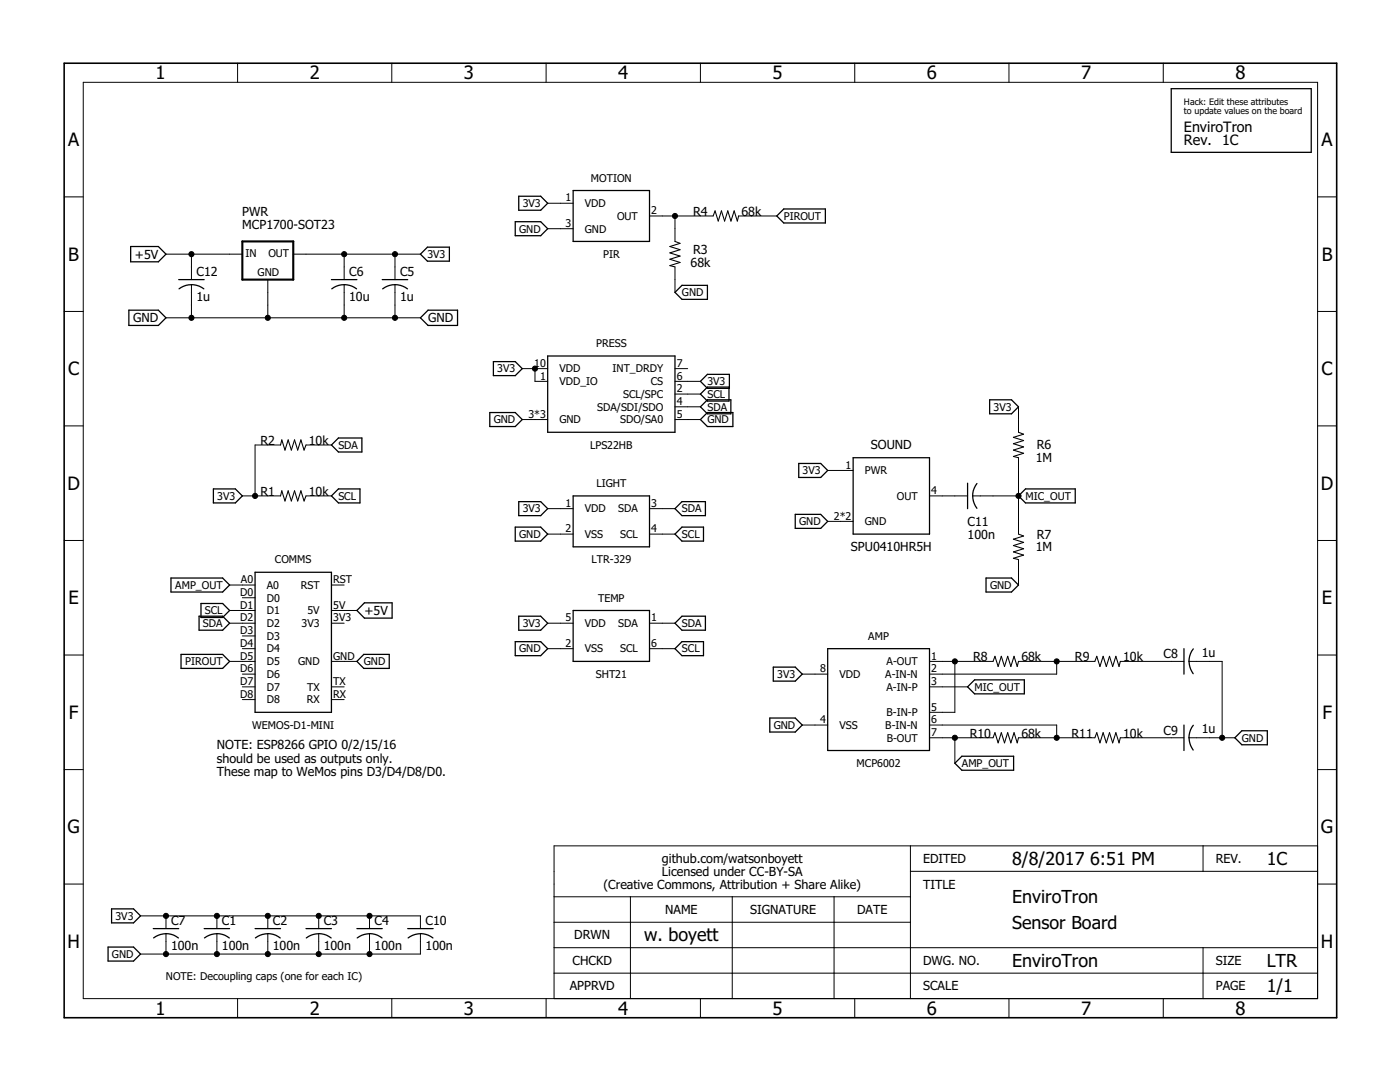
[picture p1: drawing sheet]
<svg xmlns="http://www.w3.org/2000/svg" width="279mm" height="216mm" viewBox="0 0 279 216" stroke-linecap="round" stroke-linejoin="round" font-family="sans-serif">
<g fill="none" stroke="#000" stroke-width=".25">
<path d="M233.7 17.7h28v12.7h-28zM103.5 39.2h4.4l1.4 1.4-1.4 1.4h-4.4zM114.4 38h15.2v10.2h-15.2zM26.1 49.2h5.5l1.5 1.5-1.5 1.5h-5.5zM35.7 55.8h5M38.2 56.8l1.6 .3 .9 .5M38.2 56.8l-1.1 .1-1.4 .7M66.1 55.8h5.1M68.7 56.8l1.6 .3 .9 .5M68.7 56.8l-1.1 .1-1.4 .7M76.3 55.8h5.1M78.8 56.8l1.6 .3 .9 .5"/>
<path d="M78.8 56.8l-1.5 .3-.9 .5M83.9 50.7l1.4-1.4h4.4v2.8h-4.4zM102.8 44.2h5.1l1.4 1.4-1.4 1.4h-5.1zM134.7 58.3l1.4-1.4h5.1v2.8h-5.1zM155 43.1l1.4-1.4h8.3v2.8h-8.3zM25.7 61.9h5.9l1.5 1.5-1.5 1.5h-5.9zM83.9 63.4l1.5-1.5h5.9v3h-5.9zM98.5 72.2h4.3l1.4 1.4-1.4 1.4h-4.3zM109.3 71h25.4v15.3h-25.4zM139.8 78.6l1.4-1.4h4.3v2.8h-4.3zM139.8 76.1l1.4-1.4h4.4v2.8h-4.4zM197.5 79.8h4.4l1.4 1.4-1.4 1.4h-4.4z"/>
<path d="M42.6 97.6h4.4l1.4 1.4-1.4 1.4h-4.4zM66.1 88.8l1.4-1.4h4.7v2.8h-4.7zM66.1 99l1.4-1.4h4.3v2.8h-4.3zM97.7 82.3h5.1l1.4 1.4-1.4 1.4h-5.1zM114.4 99h15.2v10.1h-15.2zM139.8 81.2l1.4-1.4h4.7v2.8h-4.7zM139.8 83.7l1.4-1.4h5.1v2.8h-5.1zM159.4 92.5h4.4l1.4 1.4-1.4 1.4h-4.4zM170.3 91.3h15.2v15.3h-15.2zM193.1 96.4v5.1M195 96.5a4 4 0 0 0 0 4.9M204.7 97.6h9.9v2.8h-9.9l-1.4-1.4z"/>
<path d="M34.1 115.3h10.3l1.4 1.4-1.4 1.4h-10.3zM50.9 114.2h15.2v27.9h-15.2zM102.8 105.2h5.1l1.4 1.4-1.4 1.4h-5.1zM103.5 100.1h4.4l1.4 1.4-1.4 1.4h-4.4zM134.7 101.5l1.4-1.4h4.7v2.8h-4.7zM134.7 106.6l1.4-1.4h4.3v2.8h-4.3zM158.7 102.6h5.1l1.4 1.4-1.4 1.4h-5.1zM196.8 115.3h5.1l1.4 1.4-1.4 1.4h-5.1zM36.1 130.6h8.3l1.4 1.4-1.4 1.4h-8.3zM39.7 123h4.7l1.4 1.4-1.4 1.4h-4.7zM40.1 120.4h4.3l1.4 1.4-1.4 1.4h-4.3zM72.6 130.6h5.1v2.8h-5.1l-1.4-1.4z"/>
<path d="M72.7 120.3h5.6v3h-5.6l-1.5-1.5zM102.8 128h5.1l1.4 1.4-1.4 1.4h-5.1zM103.5 123h4.4l1.4 1.4-1.4 1.4h-4.4zM114.4 121.8h15.2v10.2h-15.2zM134.7 124.4l1.4-1.4h4.7v2.8h-4.7zM134.7 129.4l1.4-1.4h4.3v2.8h-4.3zM154.3 133.1h4.4l1.4 1.4-1.4 1.4h-4.4zM165.2 129.4h20.3v20.4h-20.3zM193.1 137.1l1.4-1.4h9.9v2.8h-9.9zM236.3 129.4v5.1M238.1 129.5a4 4 0 0 0 0 4.9M153.6 143.3h5.1l1.4 1.4-1.4 1.4h-5.1z"/>
<path d="M190.6 152.3l1.4-1.4h10.3v2.8h-10.3zM236.3 144.7v5.1M238.1 144.7a4 4 0 0 0 0 5M246.4 147.2l1.4-1.4h5.1v2.8h-5.1zM21.6 189h5l1.4 1.4-1.4 1.4h-5zM22.3 181.4h4.3l1.4 1.4-1.4 1.3h-4.3zM30.6 185.3h5.1M30.6 187.2a4 4 0 0 1 5 0M40.7 185.3h5.1M40.8 187.2a4 4 0 0 1 5 0M50.9 185.3h5.1M51 187.2a4 4 0 0 1 4.9 0"/>
<path d="M61.1 185.3h5M61.1 187.2a4 4 0 0 1 5 0M71.2 185.3h5.1M71.3 187.2a4 4 0 0 1 4.9 0M81.4 185.3h5M81.4 187.2a4 4 0 0 1 5 0"/>
</g>
<g fill="none" stroke="#000" stroke-width=".2">
<path d="M16.6 16.4h246.4v182.9h-246.4zM47.4 12.6v3.8M78.2 12.6v3.8M109 12.6v3.8M139.8 12.6v3.8M170.6 12.6v3.8M201.4 12.6v3.8M232.2 12.6v3.8M12.8 39.3h3.8M263 39.3h3.8M33.1 50.7h15.3M38.2 50.7v5.1"/>
<path d="M38.2 56.8v6.6M53.4 55.8v7.6M58.5 50.7h25.4M68.7 50.7v5.1M68.7 56.8v6.6M78.8 50.7v5.1M78.8 56.8v6.6M109.3 45.6h5.1M109.3 40.6h5.1M129.6 43.1h12.7M134.7 43.1v5.1M134.7 53.3v5"/>
<path d="M147.4 43.1h7.6M12.8 62.1h3.8M33.1 63.4h50.8M104.2 73.6h5.1M106.8 73.6v2.5h2.5M134.7 76.1h5.1M134.7 73.6h2.5M134.7 78.6h5.1M263 62.1h3.8M12.8 85h3.8M48.4 99h7.6M56 88.8h-5.1v10.2"/>
<path d="M61.1 99h5M61.1 88.8h5M104.2 83.7h5.1M134.7 83.7h5.1M134.7 81.2h5.1M165.2 93.9h5.1M185.5 99h7.6M194.1 99h9.2M203.3 81.2v5.1M203.3 91.3v15.3M263 85h3.8M12.8 107.8h3.8"/>
<path d="M45.8 116.7h5.1M48.4 119.3h2.5M66.1 116.7h2.6M109.3 106.6h5.1M109.3 101.5h5.1M129.6 106.6h5.1M129.6 101.5h5.1M165.2 104h5.1M203.3 111.7v5M263 107.8h3.8M12.8 130.7h3.8M45.8 124.4h5.1"/>
<path d="M45.8 121.8h5.1M45.8 132h5.1M48.4 129.4h2.5M48.4 126.9h2.5M48.4 134.5h2.5M48.4 137.1h2.5M48.4 139.6h2.5M66.1 124.4h2.6M66.1 121.8h5.1M66.1 132h5.1M66.1 137.1h2.6M66.1 139.6h2.6"/>
<path d="M109.3 129.4h5.1M109.3 124.4h5.1M129.6 129.4h5.1M129.6 124.4h5.1M160.1 134.5h5.1M185.5 132h12.7M185.5 137.1h7.6M190.6 132v10.1h-5.1M203.3 132h15.2M210.9 132v2.5h-25.4M223.6 132h12.7M237.3 132h6.6v15.2"/>
<path d="M263 130.7h3.8M12.8 153.6h3.8M160.1 144.7h5.1M185.5 144.7h25.4v2.5M185.5 147.2h12.7M190.6 147.2v5.1M203.3 147.2h15.2M223.6 147.2h12.7M237.3 147.2h9.1M263 153.6h3.8M12.8 176.4h3.8M110.6 178.9h71.1"/>
<path d="M125.8 178.9v20.4M146.1 178.9v20.4M166.5 178.9v20.4M181.7 168.8v30.5M181.7 173.9h81.3M240.1 168.8v5.1M263 176.4h3.8M263 168.8h-152.4v30.5M28 182.8h55.9v2.5M33.1 182.8v2.5M33.1 186.3v4.1M43.3 182.8v2.5"/>
<path d="M43.3 186.3v4.1M47.4 199.3v3.8M53.4 182.8v2.5M53.4 186.3v4.1M63.6 182.8v2.5M63.6 186.3v4.1M73.7 182.8v2.5M73.7 186.3v4.1M78.2 199.3v3.8M83.9 186.3v4.1h-55.9M109 199.3v3.8M110.6 189.1h152.4"/>
<path d="M110.6 194.2h152.4M110.6 184h71.1M139.8 199.3v3.8M170.6 199.3v3.8M201.4 199.3v3.8M232.2 199.3v3.8M240.1 189.1v10.2"/>
</g>
<path d="M134.7 48.2l1 .4-2 .6 2 .6-2 .7 2 .6-2 .6 2 .7-2 .6 1 .3M142.3 43.1l.4-1 .6 2 .7-2 .6 2 .6-2 .7 2 .6-2 .7 2 .2-1M56 99l.2-1.1 .7 2.1 .6-2.1 .6 2.1 .7-2.1 .6 2.1 .6-2.1 .7 2.1 .4-1M56 88.8l.2-1 .7 2 .6-2 .6 2 .7-2 .6 2 .6-2 .7 2 .4-1M203.3 86.3l1 .3-2.1 .7 2.1 .6-2.1 .6 2.1 .7-2.1 .6 2.1 .6-2.1 .7 1.1 .2M203.3 106.6l1 .4-2.1 .6 2.1 .6-2.1 .7 2.1 .6-2.1 .6 2.1 .7-2.1 .6 1.1 .3M198.2 132l.4-1 .6 2 .6-2 .7 2 .6-2 .6 2 .7-2 .6 2 .3-1M218.5 132l.4-1 .6 2 .7-2 .6 2 .6-2 .7 2 .6-2 .6 2 .3-1M198.2 147.2l.4-1 .6 2 .6-2 .7 2 .6-2 .6 2 .7-2 .6 2 .3-1M218.5 147.2l.4-1 .6 2 .7-2 .6 2 .6-2 .7 2 .6-2 .6 2 .3-1" fill="none" stroke="#000" stroke-width=".21"/>
<path d="M12.8 12.6h254v190.5h-254z" fill="none" stroke="#000" stroke-width=".32"/>
<path d="M48.4 48.2h10.1v7.6h-10.1z" fill="none" stroke="#000" stroke-width=".42"/>
<g fill="#000" stroke="#000" stroke-width=".2">
<circle cx="38.2" cy="50.7" r=".51"/>
<circle cx="68.7" cy="50.7" r=".51"/>
<circle cx="78.8" cy="50.7" r=".51"/>
<circle cx="134.7" cy="43.1" r=".51"/>
<circle cx="38.2" cy="63.4" r=".51"/>
<circle cx="53.4" cy="63.4" r=".51"/>
<circle cx="68.7" cy="63.4" r=".51"/>
<circle cx="78.8" cy="63.4" r=".51"/>
<circle cx="106.8" cy="73.6" r=".51"/>
<circle cx="50.9" cy="99" r=".51"/>
<circle cx="203.3" cy="99" r=".51"/>
<circle cx="190.6" cy="132" r=".51"/>
<circle cx="210.9" cy="132" r=".51"/>
<circle cx="190.6" cy="147.2" r=".51"/>
<circle cx="210.9" cy="147.2" r=".51"/>
<circle cx="243.9" cy="147.2" r=".51"/>
<circle cx="33.1" cy="190.4" r=".51"/>
<circle cx="33.1" cy="182.8" r=".51"/>
<circle cx="43.3" cy="182.8" r=".51"/>
<circle cx="43.3" cy="190.4" r=".51"/>
<circle cx="53.4" cy="182.8" r=".51"/>
<circle cx="53.4" cy="190.4" r=".51"/>
<circle cx="63.6" cy="190.4" r=".51"/>
<circle cx="63.6" cy="182.8" r=".51"/>
<circle cx="73.7" cy="182.8" r=".51"/>
<circle cx="73.7" cy="190.4" r=".51"/>
</g>
<g font-size="3.7">
<text x="31" y="15.8">1</text>
<text x="61.8" y="15.8">2</text>
<text x="92.6" y="15.8">3</text>
<text x="123.4" y="15.8">4</text>
<text x="154.2" y="15.8">5</text>
<text x="185" y="15.8">6</text>
<text x="215.8" y="15.8">7</text>
<text x="246.6" y="15.8">8</text>
<text x="13.6" y="29.1">A</text>
<text x="263.8" y="29.1">A</text>
<text x="13.6" y="52">B</text>
<text x="263.8" y="52">B</text>
<text x="13.6" y="74.9">C</text>
<text x="263.8" y="74.9">C</text>
<text x="13.5" y="97.7">D</text>
<text x="263.6" y="97.7">D</text>
<text x="13.7" y="120.6">E</text>
<text x="263.8" y="120.6">E</text>
<text x="13.8" y="143.4">F</text>
<text x="263.9" y="143.4">F</text>
<text x="13.5" y="166.3">G</text>
<text x="263.6" y="166.3">G</text>
<text x="13.5" y="189.1">H</text>
<text x="263.6" y="189.1">H</text>
<text x="31" y="202.5">1</text>
<text x="61.8" y="202.5">2</text>
<text x="92.6" y="202.5">3</text>
<text x="123.4" y="202.5">4</text>
<text x="154.2" y="202.5">5</text>
<text x="185" y="202.5">6</text>
<text x="215.8" y="202.5">7</text>
<text x="246.6" y="202.5">8</text>
</g>
<g font-size="3.6">
<text x="202" y="172.6">8/8/2017</text>
<text x="217.6" y="172.6">6:51 PM</text>
<text x="252.8" y="172.6">1C</text>
<text x="202" y="180.2">EnviroTron</text>
<text x="202" y="185.3">Sensor Board</text>
<text x="128.6" y="187.8">w. boyett</text>
<text x="202" y="192.9">EnviroTron</text>
<text x="252.8" y="198">1/1</text>
<text x="252.8" y="192.9">LTR</text>
</g>
<g font-size="2.9">
<text x="236.3" y="26.3">EnviroTron</text>
<text x="236.3" y="28.9">Rev.</text>
<text x="243.9" y="28.9">1C</text>
</g>
<g font-size="2.5">
<text x="48.4" y="45.6">MCP1700-SOT23</text>
<text x="48.4" y="43.1">PWR</text>
<text x="138.3" y="43.1">R4</text>
<text x="148" y="43.1">68k</text>
<text x="26.9" y="51.6">+5V</text>
<text x="137.8" y="53.2">68k</text>
<text x="138.3" y="50.7">R3</text>
<text x="39.2" y="60">1u</text>
<text x="39.2" y="55.2">C12</text>
<text x="69.7" y="60">10u</text>
<text x="69.7" y="55.2">C6</text>
<text x="79.8" y="60">1u</text>
<text x="79.8" y="55.2">C5</text>
<text x="26.6" y="64.3">GND</text>
<text x="85.4" y="64.3">GND</text>
<text x="52" y="88.8">R2</text>
<text x="61.6" y="88.8">10k</text>
<text x="173.8" y="89.7">SOUND</text>
<text x="206.9" y="89.7">R6</text>
<text x="206.7" y="92.2">1M</text>
<text x="52" y="99">R1</text>
<text x="61.6" y="99">10k</text>
<text x="193.1" y="107.5">100n</text>
<text x="193.1" y="104.9">C11</text>
<text x="206.9" y="107.5">R7</text>
<text x="169.8" y="110">SPU0410HR5H</text>
<text x="206.7" y="110">1M</text>
<text x="72.7" y="122.7">+5V</text>
<text x="194.2" y="132">R8</text>
<text x="203.8" y="132">68k</text>
<text x="214.5" y="132">R9</text>
<text x="224.2" y="132">10k</text>
<text x="232.2" y="131.3">C8</text>
<text x="239.8" y="131.1">1u</text>
<text x="43.3" y="149.5">NOTE: ESP8266 GPIO 0/2/15/16</text>
<text x="193.5" y="147.2">R10</text>
<text x="203.8" y="147.2">68k</text>
<text x="213.9" y="147.2">R11</text>
<text x="224.2" y="147.2">10k</text>
<text x="232.2" y="146.6">C9</text>
<text x="239.8" y="146.3">1u</text>
<text x="43.3" y="152.2">should be used as outputs only.</text>
<text x="43.3" y="154.8">These map to WeMos pins D3/D4/D8/D0.</text>
<text x="132.1" y="172.2">github.com/watsonboyett</text>
<text x="184.2" y="172.2">EDITED</text>
<text x="242.6" y="172.2">REV.</text>
<text x="120.4" y="177.3">(Creative Commons, Attribution + Share Alike)</text>
<text x="132.1" y="174.8">Licensed under CC-BY-SA</text>
<text x="184.2" y="177.3">TITLE</text>
<text x="34.1" y="184.7">C7</text>
<text x="44.3" y="184.7">C1</text>
<text x="54.5" y="184.7">C2</text>
<text x="64.6" y="184.7">C3</text>
<text x="74.8" y="184.7">C4</text>
<text x="84.9" y="184.7">C10</text>
<text x="132.7" y="182.4">NAME</text>
<text x="149.7" y="182.4">SIGNATURE</text>
<text x="171" y="182.4">DATE</text>
<text x="34.1" y="189.5">100n</text>
<text x="44.3" y="189.5">100n</text>
<text x="54.5" y="189.5">100n</text>
<text x="64.6" y="189.5">100n</text>
<text x="74.8" y="189.5">100n</text>
<text x="84.9" y="189.5">100n</text>
<text x="114.6" y="187.5">DRWN</text>
<text x="113.7" y="197.6">APPRVD</text>
<text x="114.3" y="192.5">CHCKD</text>
<text x="184.2" y="197.6">SCALE</text>
<text x="184.2" y="192.5">DWG. NO.</text>
<text x="242.6" y="197.6">PAGE</text>
<text x="242.6" y="192.5">SIZE</text>
</g>
<g font-size="2.1">
<text x="104.3" y="41.3">3V3</text>
<text x="112.9" y="40.2">1</text>
<text x="116.7" y="41.3">VDD</text>
<text x="117.9" y="36.2">MOTION</text>
<text x="103.6" y="46.4">GND</text>
<text x="112.9" y="45.3">3</text>
<text x="116.7" y="46.4">GND</text>
<text x="123.1" y="43.9">OUT</text>
<text x="130" y="42.7">2</text>
<text x="156.4" y="43.9">PIROUT</text>
<text x="49" y="51.3">IN</text>
<text x="53.6" y="51.3">OUT</text>
<text x="85.3" y="51.5">3V3</text>
<text x="120.4" y="51.5">PIR</text>
<text x="51.4" y="55">GND</text>
<text x="136.1" y="59.1">GND</text>
<text x="119" y="69.2">PRESS</text>
<text x="99.2" y="74.3">3V3</text>
<text x="106.6" y="73.2">10</text>
<text x="107.8" y="75.7">1</text>
<text x="111.6" y="74.3">VDD</text>
<text x="111.6" y="76.9">VDD_IO</text>
<text x="122.2" y="74.3">INT_DRDY</text>
<text x="129.9" y="76.9">CS</text>
<text x="135.1" y="75.7">6</text>
<text x="135.1" y="73.2">7</text>
<text x="141.2" y="76.9">3V3</text>
<text x="105.5" y="83.4">3*3</text>
<text x="119.2" y="81.9">SDA/SDI/SDO</text>
<text x="124.3" y="79.4">SCL/SPC</text>
<text x="135.1" y="78.3">2</text>
<text x="135.1" y="80.8">4</text>
<text x="135.1" y="83.4">5</text>
<text x="141.2" y="81.9">SDA</text>
<text x="141.2" y="79.4">SCL</text>
<text x="198.3" y="81.9">3V3</text>
<text x="67.5" y="89.6">SDA</text>
<text x="98.5" y="84.5">GND</text>
<text x="111.6" y="84.5">GND</text>
<text x="117.8" y="89.6">LPS22HB</text>
<text x="123.8" y="84.5">SDO/SA0</text>
<text x="141.2" y="84.5">GND</text>
<text x="160.2" y="94.6">3V3</text>
<text x="168.7" y="93.5">1</text>
<text x="172.6" y="94.6">PWR</text>
<text x="43.4" y="99.7">3V3</text>
<text x="67.5" y="99.7">SCL</text>
<text x="112.9" y="101.1">1</text>
<text x="119" y="97.2">LIGHT</text>
<text x="130" y="101.1">3</text>
<text x="179" y="99.7">OUT</text>
<text x="185.9" y="98.6">4</text>
<text x="204.7" y="99.7">MIC_OUT</text>
<text x="103.6" y="107.3">GND</text>
<text x="104.3" y="102.3">3V3</text>
<text x="112.9" y="106.2">2</text>
<text x="116.7" y="102.3">VDD</text>
<text x="116.7" y="107.3">VSS</text>
<text x="123.4" y="102.3">SDA</text>
<text x="123.8" y="107.3">SCL</text>
<text x="130" y="106.2">4</text>
<text x="136.1" y="102.3">SDA</text>
<text x="136.1" y="107.3">SCL</text>
<text x="159.5" y="104.8">GND</text>
<text x="166.4" y="103.7">2*2</text>
<text x="172.6" y="104.8">GND</text>
<text x="54.9" y="112.4">COMMS</text>
<text x="118" y="112.4">LTR-329</text>
<text x="35" y="117.5">AMP_OUT</text>
<text x="47.9" y="118.9">D0</text>
<text x="48.1" y="116.4">A0</text>
<text x="53.2" y="117.5">A0</text>
<text x="60" y="117.5">RST</text>
<text x="66.5" y="116.4">RST</text>
<text x="197.6" y="117.5">GND</text>
<text x="40.5" y="125.1">SDA</text>
<text x="40.9" y="122.6">SCL</text>
<text x="47.9" y="121.5">D1</text>
<text x="47.9" y="124">D2</text>
<text x="53.2" y="120">D0</text>
<text x="53.2" y="122.6">D1</text>
<text x="53.2" y="125.1">D2</text>
<text x="60.2" y="125.1">3V3</text>
<text x="61.4" y="122.6">5V</text>
<text x="66.5" y="124">3V3</text>
<text x="66.5" y="121.5">5V</text>
<text x="104.3" y="125.1">3V3</text>
<text x="112.9" y="124">5</text>
<text x="116.7" y="125.1">VDD</text>
<text x="119.4" y="120">TEMP</text>
<text x="123.4" y="125.1">SDA</text>
<text x="130" y="124">1</text>
<text x="136.1" y="125.1">SDA</text>
<text x="47.9" y="126.5">D3</text>
<text x="47.9" y="129.1">D4</text>
<text x="47.9" y="131.6">D5</text>
<text x="53.2" y="127.7">D3</text>
<text x="53.2" y="130.2">D4</text>
<text x="66.5" y="131.6">GND</text>
<text x="103.6" y="130.2">GND</text>
<text x="112.9" y="129.1">2</text>
<text x="116.7" y="130.2">VSS</text>
<text x="123.8" y="130.2">SCL</text>
<text x="130" y="129.1">6</text>
<text x="136.1" y="130.2">SCL</text>
<text x="173.3" y="127.7">AMP</text>
<text x="185.9" y="131.6">1</text>
<text x="37" y="132.7">PIROUT</text>
<text x="47.9" y="134.2">D6</text>
<text x="47.9" y="136.7">D7</text>
<text x="53.2" y="132.7">D5</text>
<text x="53.2" y="135.3">D6</text>
<text x="53.2" y="137.8">D7</text>
<text x="59.5" y="132.7">GND</text>
<text x="61.3" y="137.8">TX</text>
<text x="66.5" y="136.7">TX</text>
<text x="72.6" y="132.7">GND</text>
<text x="118.9" y="135.3">SHT21</text>
<text x="155.1" y="135.3">3V3</text>
<text x="163.7" y="134.2">8</text>
<text x="167.5" y="135.3">VDD</text>
<text x="176.7" y="135.3">A-IN-N</text>
<text x="176.9" y="137.8">A-IN-P</text>
<text x="176.9" y="132.7">A-OUT</text>
<text x="185.9" y="134.2">2</text>
<text x="185.9" y="136.7">3</text>
<text x="194.5" y="137.8">MIC_OUT</text>
<text x="47.9" y="139.2">D8</text>
<text x="53.2" y="140.4">D8</text>
<text x="61.2" y="140.4">RX</text>
<text x="66.5" y="139.2">RX</text>
<text x="176.9" y="142.9">B-IN-P</text>
<text x="185.9" y="141.8">5</text>
<text x="50.3" y="145.4">WEMOS-D1-MINI</text>
<text x="154.4" y="145.4">GND</text>
<text x="163.7" y="144.3">4</text>
<text x="167.5" y="145.4">VSS</text>
<text x="176.7" y="145.4">B-IN-N</text>
<text x="177" y="148">B-OUT</text>
<text x="185.9" y="144.3">6</text>
<text x="185.9" y="146.9">7</text>
<text x="247.8" y="148">GND</text>
<text x="171" y="153">MCP6002</text>
<text x="192" y="153">AMP_OUT</text>
<text x="23" y="183.5">3V3</text>
<text x="22.3" y="191.1">GND</text>
<text x="33.1" y="195.5">NOTE: Decoupling caps (one for each IC)</text>
</g>
<g font-size="1.8">
<text x="236.3" y="20.9">Hack: Edit these attributes</text>
<text x="236.3" y="22.8">to update values on the board</text>
</g>
</svg>
